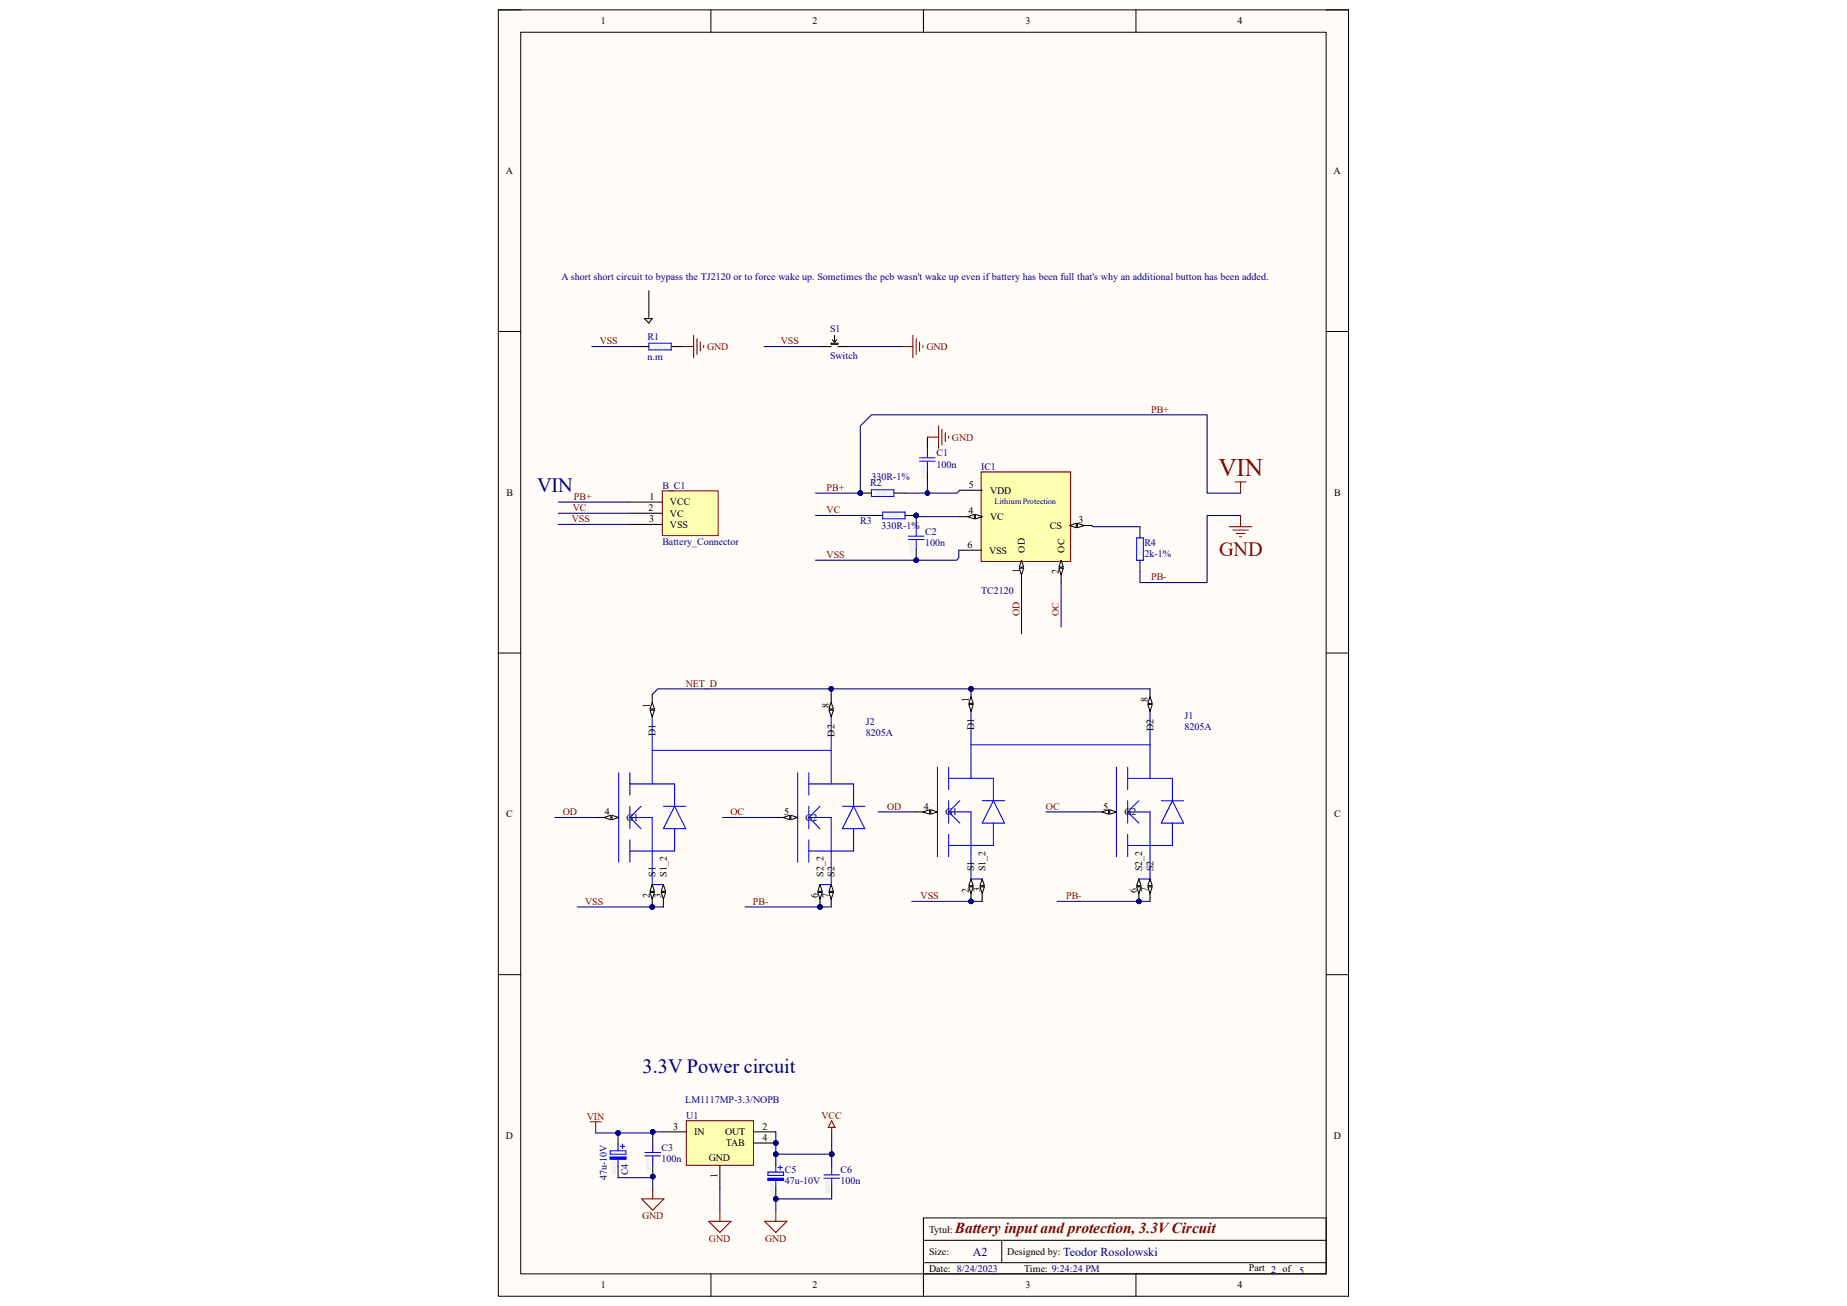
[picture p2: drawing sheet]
<svg xmlns="http://www.w3.org/2000/svg" width="297mm" height="210mm" viewBox="0 0 297 210" stroke-linecap="round" stroke-linejoin="round" font-family="sans-serif">
<path d="M80.1 1.6h136.8v206.8h-136.8z" fill-rule="evenodd" fill="#fffcf8"/>
<path d="M80.1 1.6h136.8v206.8h-136.8z" fill="none" stroke="#000" stroke-width=".16"/>
<path d="M83.7 5.2h129.6v199.7h-129.6z" fill-rule="evenodd" fill="#fffcf8"/>
<g fill="none" stroke="#000" stroke-width=".16">
<path d="M80.1 1.6h3.6M83.7 5.2h129.6v199.7h-129.6zM114.3 1.6v3.6M148.5 1.6v3.6M182.7 1.6v3.6M213.3 1.6h3.6v3.6M80.1 53.3h3.6M213.3 53.3h3.6M80.1 105h3.6M213.3 105h3.6M80.1 156.7h3.6M213.3 156.7h3.6"/>
<path d="M148.5 199.5h64.8M161.1 199.5v3.6M114.3 204.9v3.5M148.5 204.9h64.8v-9h-64.8v12.5M148.5 203.1h64.8M182.7 204.9v3.5M216.9 204.9v3.5"/>
</g>
<circle cx="104.9" cy="145.8" r=".36" fill="#000080"/>
<circle cx="104.9" cy="145.8" r=".36" fill="none" stroke="#000080" stroke-width=".16"/>
<circle cx="131.9" cy="145.8" r=".36" fill="#000080"/>
<circle cx="131.9" cy="145.8" r=".36" fill="none" stroke="#000080" stroke-width=".16"/>
<g fill="none" stroke="#00f" stroke-width=".17">
<path d="M104.9 115.3v10.8M133.7 115.3v10.8M99.5 124.3v14.4M101.3 124.3v3.6M101.3 129.7v3.6M101.3 135.1v3.6M101.3 131.5h3.6v10.8h1.8M101.3 131.5l1.8 1.8M101.3 126.1h7.2v3.6M103.1 129.7l-1.8 1.8M104.9 120.7h28.8M106.7 129.7h3.6"/>
<path d="M108.5 133.3v3.6h-7.2M108.5 129.7l1.8 3.6h-3.6zM128.3 124.3v14.4M130.1 131.5h3.6v10.8h-1.8M130.1 126.1h7.2v3.6M130.1 124.3v3.6M130.1 129.7v3.6M130.1 135.1v3.6M130.1 131.5l1.8 1.8M131.9 129.7l-1.8 1.8M135.5 129.7h3.6M137.3 133.3v3.6h-7.2"/>
<path d="M137.3 129.7l1.8 3.6h-3.6z"/>
</g>
<path d="M104.9 111.7v3.6" fill="none" stroke="#000" stroke-width=".17"/>
<path d="M104.5 114.2h.7l-.3 1.1z" fill="#f8fcff"/>
<path d="M104.5 114.2h.7l-.3 1.1z" fill="none" stroke="#000" stroke-width=".16"/>
<path d="M104.9 112.9l.3 1.1h-.7z" fill="#f8fcff"/>
<path d="M104.9 112.9l.3 1.1h-.7z" fill="none" stroke="#000" stroke-width=".16"/>
<path d="M95.9 131.5h3.6" fill="none" stroke="#000" stroke-width=".17"/>
<path d="M98.4 131.1l1.1 .4-1.1 .3z" fill="#f8fcff"/>
<path d="M98.4 131.1l1.1 .4-1.1 .3z" fill="none" stroke="#000" stroke-width=".16"/>
<path d="M97.1 131.5l1.1-.4v.7z" fill="#f8fcff"/>
<path d="M97.1 131.5l1.1-.4v.7z" fill="none" stroke="#000" stroke-width=".16"/>
<path d="M104.9 142.3v3.5" fill="none" stroke="#000" stroke-width=".17"/>
<path d="M104.9 142.3l.3 1h-.7z" fill="#f8fcff"/>
<path d="M104.9 142.3l.3 1h-.7z" fill="none" stroke="#000" stroke-width=".16"/>
<path d="M104.5 143.5h.7l-.3 1.1z" fill="#f8fcff"/>
<path d="M104.5 143.5h.7l-.3 1.1z" fill="none" stroke="#000" stroke-width=".16"/>
<circle cx="104.9" cy="145.8" r=".36" fill="#000080"/>
<circle cx="104.9" cy="145.8" r=".36" fill="none" stroke="#000080" stroke-width=".16"/>
<path d="M106.7 142.3v3.5" fill="none" stroke="#000" stroke-width=".17"/>
<path d="M106.7 142.3l.3 1h-.7z" fill="#f8fcff"/>
<path d="M106.7 142.3l.3 1h-.7z" fill="none" stroke="#000" stroke-width=".16"/>
<path d="M106.3 143.5h.7l-.3 1.1z" fill="#f8fcff"/>
<path d="M106.3 143.5h.7l-.3 1.1z" fill="none" stroke="#000" stroke-width=".16"/>
<path d="M133.7 111.7v3.6" fill="none" stroke="#000" stroke-width=".17"/>
<path d="M133.3 114.2h.7l-.3 1.1z" fill="#f8fcff"/>
<path d="M133.3 114.2h.7l-.3 1.1z" fill="none" stroke="#000" stroke-width=".16"/>
<path d="M133.7 112.9l.3 1.1h-.7z" fill="#f8fcff"/>
<path d="M133.7 112.9l.3 1.1h-.7z" fill="none" stroke="#000" stroke-width=".16"/>
<path d="M124.7 131.5h3.6" fill="none" stroke="#000" stroke-width=".17"/>
<path d="M127.2 131.1l1.1 .4-1.1 .3z" fill="#f8fcff"/>
<path d="M127.2 131.1l1.1 .4-1.1 .3z" fill="none" stroke="#000" stroke-width=".16"/>
<path d="M125.9 131.5l1.1-.4v.7z" fill="#f8fcff"/>
<path d="M125.9 131.5l1.1-.4v.7z" fill="none" stroke="#000" stroke-width=".16"/>
<path d="M133.7 142.3v3.5" fill="none" stroke="#000" stroke-width=".17"/>
<path d="M133.7 142.3l.3 1h-.7z" fill="#f8fcff"/>
<path d="M133.7 142.3l.3 1h-.7z" fill="none" stroke="#000" stroke-width=".16"/>
<path d="M133.3 143.5h.7l-.3 1.1z" fill="#f8fcff"/>
<path d="M133.3 143.5h.7l-.3 1.1z" fill="none" stroke="#000" stroke-width=".16"/>
<path d="M131.9 142.3v3.5" fill="none" stroke="#000" stroke-width=".17"/>
<path d="M131.9 142.3l.3 1h-.7z" fill="#f8fcff"/>
<path d="M131.9 142.3l.3 1h-.7z" fill="none" stroke="#000" stroke-width=".16"/>
<path d="M131.5 143.5h.7l-.3 1.1z" fill="#f8fcff"/>
<path d="M131.5 143.5h.7l-.3 1.1z" fill="none" stroke="#000" stroke-width=".16"/>
<circle cx="131.9" cy="145.8" r=".36" fill="#000080"/>
<circle cx="131.9" cy="145.8" r=".36" fill="none" stroke="#000080" stroke-width=".16"/>
<circle cx="156.1" cy="110.8" r=".36" fill="#000080"/>
<circle cx="156.1" cy="110.8" r=".36" fill="none" stroke="#000080" stroke-width=".16"/>
<circle cx="156.1" cy="144.9" r=".36" fill="#000080"/>
<circle cx="156.1" cy="144.9" r=".36" fill="none" stroke="#000080" stroke-width=".16"/>
<circle cx="183.1" cy="144.9" r=".36" fill="#000080"/>
<circle cx="183.1" cy="144.9" r=".36" fill="none" stroke="#000080" stroke-width=".16"/>
<g fill="none" stroke="#00f" stroke-width=".17">
<path d="M156.1 114.4v10.8M156.1 119.8h28.8M184.9 114.4v10.8M150.7 123.4v14.4M152.5 123.4v3.6M152.5 128.8v3.6M152.5 134.2v3.6M152.5 130.6h3.6v10.8h1.8M152.5 130.6l1.8 1.8M152.5 125.2h7.2v3.6M154.3 128.8l-1.8 1.8M157.9 128.8h3.6"/>
<path d="M159.7 132.4v3.6h-7.2M159.7 128.8l1.8 3.6h-3.6zM179.5 123.4v14.4M181.3 130.6h3.6v10.8h-1.8M181.3 123.4v3.6M181.3 128.8v3.6M181.3 134.2v3.6M181.3 130.6l1.8 1.8M181.3 125.2h7.2v3.6M183.1 128.8l-1.8 1.8M186.7 128.8h3.6M188.5 132.4v3.6h-7.2"/>
<path d="M188.5 128.8l1.8 3.6h-3.6z"/>
</g>
<path d="M156.1 110.8v3.6" fill="none" stroke="#000" stroke-width=".17"/>
<path d="M155.8 113.3h.7l-.4 1.1z" fill="#f8fcff"/>
<path d="M155.8 113.3h.7l-.4 1.1z" fill="none" stroke="#000" stroke-width=".16"/>
<path d="M156.1 112l.4 1.1h-.7z" fill="#f8fcff"/>
<path d="M156.1 112l.4 1.1h-.7z" fill="none" stroke="#000" stroke-width=".16"/>
<circle cx="156.1" cy="110.8" r=".36" fill="#000080"/>
<circle cx="156.1" cy="110.8" r=".36" fill="none" stroke="#000080" stroke-width=".16"/>
<path d="M147.2 130.6h3.5" fill="none" stroke="#000" stroke-width=".17"/>
<path d="M149.7 130.2l1 .4-1 .3z" fill="#f8fcff"/>
<path d="M149.7 130.2l1 .4-1 .3z" fill="none" stroke="#000" stroke-width=".16"/>
<path d="M148.4 130.6l1.1-.4v.7z" fill="#f8fcff"/>
<path d="M148.4 130.6l1.1-.4v.7z" fill="none" stroke="#000" stroke-width=".16"/>
<path d="M156.1 141.4v3.5" fill="none" stroke="#000" stroke-width=".17"/>
<path d="M156.1 141.4l.4 1h-.7z" fill="#f8fcff"/>
<path d="M156.1 141.4l.4 1h-.7z" fill="none" stroke="#000" stroke-width=".16"/>
<path d="M155.8 142.6h.7l-.4 1.1z" fill="#f8fcff"/>
<path d="M155.8 142.6h.7l-.4 1.1z" fill="none" stroke="#000" stroke-width=".16"/>
<circle cx="156.1" cy="144.9" r=".36" fill="#000080"/>
<circle cx="156.1" cy="144.9" r=".36" fill="none" stroke="#000080" stroke-width=".16"/>
<path d="M157.9 141.4v3.5" fill="none" stroke="#000" stroke-width=".17"/>
<path d="M157.9 141.4l.4 1h-.7z" fill="#f8fcff"/>
<path d="M157.9 141.4l.4 1h-.7z" fill="none" stroke="#000" stroke-width=".16"/>
<path d="M157.6 142.6h.7l-.4 1.1z" fill="#f8fcff"/>
<path d="M157.6 142.6h.7l-.4 1.1z" fill="none" stroke="#000" stroke-width=".16"/>
<path d="M184.9 110.8v3.6" fill="none" stroke="#000" stroke-width=".17"/>
<path d="M184.6 113.3h.7l-.4 1.1z" fill="#f8fcff"/>
<path d="M184.6 113.3h.7l-.4 1.1z" fill="none" stroke="#000" stroke-width=".16"/>
<path d="M184.9 112l.4 1.1h-.7z" fill="#f8fcff"/>
<path d="M184.9 112l.4 1.1h-.7z" fill="none" stroke="#000" stroke-width=".16"/>
<path d="M175.9 130.6h3.6" fill="none" stroke="#000" stroke-width=".17"/>
<path d="M178.5 130.2l1 .4-1 .3z" fill="#f8fcff"/>
<path d="M178.5 130.2l1 .4-1 .3z" fill="none" stroke="#000" stroke-width=".16"/>
<path d="M177.2 130.6l1.1-.4v.7z" fill="#f8fcff"/>
<path d="M177.2 130.6l1.1-.4v.7z" fill="none" stroke="#000" stroke-width=".16"/>
<path d="M184.9 141.4v3.5" fill="none" stroke="#000" stroke-width=".17"/>
<path d="M184.9 141.4l.4 1h-.7z" fill="#f8fcff"/>
<path d="M184.9 141.4l.4 1h-.7z" fill="none" stroke="#000" stroke-width=".16"/>
<path d="M184.6 142.6h.7l-.4 1.1z" fill="#f8fcff"/>
<path d="M184.6 142.6h.7l-.4 1.1z" fill="none" stroke="#000" stroke-width=".16"/>
<path d="M183.1 141.4v3.5" fill="none" stroke="#000" stroke-width=".17"/>
<path d="M183.1 141.4l.4 1h-.7z" fill="#f8fcff"/>
<path d="M183.1 141.4l.4 1h-.7z" fill="none" stroke="#000" stroke-width=".16"/>
<path d="M182.8 142.6h.7l-.4 1.1z" fill="#f8fcff"/>
<path d="M182.8 142.6h.7l-.4 1.1z" fill="none" stroke="#000" stroke-width=".16"/>
<circle cx="183.1" cy="144.9" r=".36" fill="#000080"/>
<circle cx="183.1" cy="144.9" r=".36" fill="none" stroke="#000080" stroke-width=".16"/>
<path d="M157.8 75.9h14.4v14.4h-14.4z" fill-rule="evenodd" fill="#ffffb0"/>
<path d="M157.8 75.9h14.4v14.4h-14.4z" fill="none" stroke="#800000" stroke-width=".17"/>
<path d="M154.3 78.8h3.6M154.3 83.1h3.6" fill="none" stroke="#000" stroke-width=".17"/>
<path d="M156.9 82.7l1 .4-1 .3z" fill="#f8fcff"/>
<path d="M156.9 82.7l1 .4-1 .3z" fill="none" stroke="#000" stroke-width=".16"/>
<path d="M155.6 83.1l1.1-.4v.7z" fill="#f8fcff"/>
<path d="M155.6 83.1l1.1-.4v.7z" fill="none" stroke="#000" stroke-width=".16"/>
<path d="M154.2 88.5h3.6M170.6 90.1v3.6" fill="none" stroke="#000" stroke-width=".17"/>
<path d="M170.6 90.1l.4 1.1h-.7z" fill="#f8fcff"/>
<path d="M170.6 90.1l.4 1.1h-.7z" fill="none" stroke="#000" stroke-width=".16"/>
<path d="M170.3 91.4h.7l-.4 1z" fill="#f8fcff"/>
<path d="M170.3 91.4h.7l-.4 1z" fill="none" stroke="#000" stroke-width=".16"/>
<path d="M172 84.5h3.6" fill="none" stroke="#000" stroke-width=".17"/>
<path d="M172 84.5l1.1-.4v.8z" fill="#f8fcff"/>
<path d="M172 84.5l1.1-.4v.8z" fill="none" stroke="#000" stroke-width=".16"/>
<path d="M173.3 84.1l1 .4-1 .4z" fill="#f8fcff"/>
<path d="M173.3 84.1l1 .4-1 .4z" fill="none" stroke="#000" stroke-width=".16"/>
<path d="M164.3 90.1v3.6" fill="none" stroke="#000" stroke-width=".17"/>
<path d="M164.3 90.1l.3 1.1h-.7z" fill="#f8fcff"/>
<path d="M164.3 90.1l.3 1.1h-.7z" fill="none" stroke="#000" stroke-width=".16"/>
<path d="M163.9 91.4h.7l-.3 1z" fill="#f8fcff"/>
<path d="M163.9 91.4h.7l-.3 1z" fill="none" stroke="#000" stroke-width=".16"/>
<circle cx="138.3" cy="79.3" r=".36" fill="#000080"/>
<circle cx="138.3" cy="79.3" r=".36" fill="none" stroke="#000080" stroke-width=".16"/>
<path d="M138.3 79.3h1.8" fill="none" stroke="#000" stroke-width=".17"/>
<circle cx="138.3" cy="79.3" r=".36" fill="#000080"/>
<circle cx="138.3" cy="79.3" r=".36" fill="none" stroke="#000080" stroke-width=".16"/>
<path d="M143.7 79.3h1.8" fill="none" stroke="#000" stroke-width=".17"/>
<path d="M140.1 78.8h3.6v1h-3.6z" fill="none" stroke="#00f" stroke-width=".17"/>
<circle cx="147.3" cy="82.9" r=".36" fill="#000080"/>
<circle cx="147.3" cy="82.9" r=".36" fill="none" stroke="#000080" stroke-width=".16"/>
<path d="M140.1 82.9h1.8M145.5 82.9h1.8" fill="none" stroke="#000" stroke-width=".17"/>
<circle cx="147.3" cy="82.9" r=".36" fill="#000080"/>
<circle cx="147.3" cy="82.9" r=".36" fill="none" stroke="#000080" stroke-width=".16"/>
<path d="M141.9 82.4h3.6v1h-3.6zM182.8 86.5h1.1v3.6h-1.1z" fill="none" stroke="#00f" stroke-width=".17"/>
<path d="M183.3 84.7v1.8M183.3 90.1v1.8" fill="none" stroke="#000" stroke-width=".17"/>
<circle cx="147.3" cy="82.9" r=".36" fill="#000080"/>
<circle cx="147.3" cy="82.9" r=".36" fill="none" stroke="#000080" stroke-width=".16"/>
<circle cx="147.3" cy="90.1" r=".36" fill="#000080"/>
<circle cx="147.3" cy="90.1" r=".36" fill="none" stroke="#000080" stroke-width=".16"/>
<path d="M147.3 82.9v1.8" fill="none" stroke="#000" stroke-width=".17"/>
<circle cx="147.3" cy="82.9" r=".36" fill="#000080"/>
<circle cx="147.3" cy="82.9" r=".36" fill="none" stroke="#000080" stroke-width=".16"/>
<path d="M147.3 88.3v1.8" fill="none" stroke="#000" stroke-width=".17"/>
<circle cx="147.3" cy="90.1" r=".36" fill="#000080"/>
<circle cx="147.3" cy="90.1" r=".36" fill="none" stroke="#000080" stroke-width=".16"/>
<path d="M147.9 74.2h2.5M147.9 73.6h2.5M149.1 72.1v1.4M149.1 74.3v1.4M146.1 86.8h2.5M146.1 86.2h2.5M147.3 84.7v1.4M147.3 86.9v1.4" fill="none" stroke="#00f" stroke-width=".17"/>
<path d="M149.1 70.3v1.8M149.1 75.7v1.8" fill="none" stroke="#000" stroke-width=".17"/>
<path d="M149.1 70.3h1.8M150.9 68.5v3.6M151.5 69v2.6M152 69.6v1.4M152.5 70.1v.4M198.6 77.5h1.8M199.5 77.5v1.8M197.7 84.7h3.6M198.2 85.2h2.6M198.8 85.8h1.4M199.3 86.3h.4M199.5 82.9v1.8" fill="none" stroke="#800000" stroke-width=".17"/>
<path d="M106.5 78.9h9v7.2h-9z" fill-rule="evenodd" fill="#ffffb0"/>
<path d="M106.5 78.9h9v7.2h-9z" fill="none" stroke="#800000" stroke-width=".16"/>
<g fill="none" stroke="#000" stroke-width=".17">
<path d="M102.5 55.7h1.8M103.6 51.2h1.3l-.6 .8zM104.3 46.7v4.4M107.9 55.7h1.8M131.9 55.7h1.8M133.7 55.2h1v.2h-1zM133.8 54.7l.4 .3M134.2 53.9v1.1M134.6 54.7l-.4 .3M134.7 55.7h1.8M101.1 80.7h5.4M101.1 82.5h5.4"/>
<path d="M101.1 84.3h5.4"/>
</g>
<path d="M109.7 55.7h1.8M111.5 53.9v3.6M112.1 54.5v2.5M112.6 55v1.5M113.2 55.6v.3M145 55.7h1.8M146.8 53.9v3.6M147.3 54.5v2.5M147.9 55v1.5M148.4 55.6v.3" fill="none" stroke="#800000" stroke-width=".17"/>
<path d="M104.3 55.2h3.6v1.1h-3.6z" fill="none" stroke="#00f" stroke-width=".17"/>
<path d="M133.7 110.8v.9" fill="none" stroke="#000080" stroke-width=".17"/>
<circle cx="133.7" cy="110.8" r=".36" fill="#000080"/>
<circle cx="133.7" cy="110.8" r=".36" fill="none" stroke="#000080" stroke-width=".16"/>
<path d="M147.3 82.9l.2 .2h6.8" fill="none" stroke="#000080" stroke-width=".17"/>
<circle cx="147.3" cy="82.9" r=".36" fill="#000080"/>
<circle cx="147.3" cy="82.9" r=".36" fill="none" stroke="#000080" stroke-width=".16"/>
<path d="M154.2 88.5v1.2l-.4 .4h-22.7" fill="none" stroke="#000080" stroke-width=".17"/>
<circle cx="147.3" cy="90.1" r=".36" fill="#000080"/>
<circle cx="147.3" cy="90.1" r=".36" fill="none" stroke="#000080" stroke-width=".16"/>
<path d="M149.1 77.5v1.8" fill="none" stroke="#000080" stroke-width=".17"/>
<circle cx="149.1" cy="79.3" r=".36" fill="#000080"/>
<circle cx="149.1" cy="79.3" r=".36" fill="none" stroke="#000080" stroke-width=".16"/>
<path d="M131.1 79.3h7.2v-10.8l1.8-1.8h54v12.6h5.4M131.1 82.9h9" fill="none" stroke="#000080" stroke-width=".17"/>
<circle cx="138.3" cy="79.3" r=".36" fill="#000080"/>
<circle cx="138.3" cy="79.3" r=".36" fill="none" stroke="#000080" stroke-width=".16"/>
<path d="M164.3 93.7v8.2M170.6 93.7v7.1M175.6 84.5l.2 .2h7.5M199.5 82.9h-5.4v10.8h-10.8v-1.8M89.2 131.5h6.7M116.2 131.5h8.5M141.2 130.6h6M168.2 130.6h7.7M92.8 145.8h13.9" fill="none" stroke="#000080" stroke-width=".17"/>
<circle cx="104.9" cy="145.8" r=".36" fill="#000080"/>
<circle cx="104.9" cy="145.8" r=".36" fill="none" stroke="#000080" stroke-width=".16"/>
<path d="M146.6 144.9h11.3" fill="none" stroke="#000080" stroke-width=".17"/>
<circle cx="156.1" cy="144.9" r=".36" fill="#000080"/>
<circle cx="156.1" cy="144.9" r=".36" fill="none" stroke="#000080" stroke-width=".16"/>
<path d="M119.8 145.8h13.9" fill="none" stroke="#000080" stroke-width=".17"/>
<circle cx="131.9" cy="145.8" r=".36" fill="#000080"/>
<circle cx="131.9" cy="145.8" r=".36" fill="none" stroke="#000080" stroke-width=".16"/>
<path d="M170 144.9h14.9" fill="none" stroke="#000080" stroke-width=".17"/>
<circle cx="183.1" cy="144.9" r=".36" fill="#000080"/>
<circle cx="183.1" cy="144.9" r=".36" fill="none" stroke="#000080" stroke-width=".16"/>
<path d="M95.2 55.7h7.3M122.9 55.7h9M136.5 55.7h8.5M89.8 80.7h11.3M89.8 82.5h11.3M89.8 84.3h11.3" fill="none" stroke="#000080" stroke-width=".17"/>
<circle cx="124.8" cy="183.8" r=".36" fill="#000080"/>
<circle cx="124.8" cy="183.8" r=".36" fill="none" stroke="#000080" stroke-width=".16"/>
<path d="M110.4 180.2h10.8v7.2h-10.8z" fill-rule="evenodd" fill="#ffffb0"/>
<path d="M110.4 180.2h10.8v7.2h-10.8z" fill="none" stroke="#800000" stroke-width=".16"/>
<path d="M106.8 182h3.6M115.8 187.4v3.6M121.2 182h3.6M121.2 183.8h3.6" fill="none" stroke="#000" stroke-width=".17"/>
<circle cx="124.8" cy="183.8" r=".36" fill="#000080"/>
<circle cx="124.8" cy="183.8" r=".36" fill="none" stroke="#000080" stroke-width=".16"/>
<circle cx="133.7" cy="185.6" r=".36" fill="#000080"/>
<circle cx="133.7" cy="185.6" r=".36" fill="none" stroke="#000080" stroke-width=".16"/>
<path d="M133.7 185.6v1.8" fill="none" stroke="#000" stroke-width=".17"/>
<circle cx="133.7" cy="185.6" r=".36" fill="#000080"/>
<circle cx="133.7" cy="185.6" r=".36" fill="none" stroke="#000080" stroke-width=".16"/>
<path d="M133.7 191v1.8" fill="none" stroke="#000" stroke-width=".17"/>
<path d="M132.5 189.5h2.5M132.5 188.9h2.5M133.7 187.4v1.4M133.7 189.6v1.4" fill="none" stroke="#00f" stroke-width=".17"/>
<circle cx="124.8" cy="185.6" r=".36" fill="#000080"/>
<circle cx="124.8" cy="185.6" r=".36" fill="none" stroke="#000080" stroke-width=".16"/>
<circle cx="124.8" cy="192.8" r=".36" fill="#000080"/>
<circle cx="124.8" cy="192.8" r=".36" fill="none" stroke="#000080" stroke-width=".16"/>
<path d="M124.8 185.6v1.8" fill="none" stroke="#000" stroke-width=".17"/>
<circle cx="124.8" cy="185.6" r=".36" fill="#000080"/>
<circle cx="124.8" cy="185.6" r=".36" fill="none" stroke="#000080" stroke-width=".16"/>
<path d="M124.8 191v1.8" fill="none" stroke="#000" stroke-width=".17"/>
<circle cx="124.8" cy="192.8" r=".36" fill="#000080"/>
<circle cx="124.8" cy="192.8" r=".36" fill="none" stroke="#000080" stroke-width=".16"/>
<path d="M123.5 188.5h2.5v.5h-2.5zM123.5 189.5h2.5v.3h-2.5zM123.5 189.6h2.5M123.5 189.7h2.5M124.8 187.4v1.1M124.8 189.8v1.2M125.1 187.8h.7M125.5 187.4v.7" fill="none" stroke="#00f" stroke-width=".17"/>
<circle cx="105" cy="182" r=".36" fill="#000080"/>
<circle cx="105" cy="182" r=".36" fill="none" stroke="#000080" stroke-width=".16"/>
<circle cx="105" cy="189.2" r=".36" fill="#000080"/>
<circle cx="105" cy="189.2" r=".36" fill="none" stroke="#000080" stroke-width=".16"/>
<path d="M105 182v1.8" fill="none" stroke="#000" stroke-width=".17"/>
<circle cx="105" cy="182" r=".36" fill="#000080"/>
<circle cx="105" cy="182" r=".36" fill="none" stroke="#000080" stroke-width=".16"/>
<path d="M105 187.4v1.8" fill="none" stroke="#000" stroke-width=".17"/>
<circle cx="105" cy="189.2" r=".36" fill="#000080"/>
<circle cx="105" cy="189.2" r=".36" fill="none" stroke="#000080" stroke-width=".16"/>
<path d="M103.7 185.9h2.5M103.7 185.3h2.5M105 183.8v1.4M105 186v1.4" fill="none" stroke="#00f" stroke-width=".17"/>
<path d="M94.9 180.4h1.8M95.8 180.4v1.8" fill="none" stroke="#800000" stroke-width=".17"/>
<circle cx="99.4" cy="182.2" r=".36" fill="#000080"/>
<circle cx="99.4" cy="182.2" r=".36" fill="none" stroke="#000080" stroke-width=".16"/>
<path d="M99.4 182.2v1.8" fill="none" stroke="#000" stroke-width=".17"/>
<circle cx="99.4" cy="182.2" r=".36" fill="#000080"/>
<circle cx="99.4" cy="182.2" r=".36" fill="none" stroke="#000080" stroke-width=".16"/>
<path d="M99.4 187.6v1.8" fill="none" stroke="#000" stroke-width=".17"/>
<path d="M98.1 185.1h2.5v.5h-2.5zM98.1 186.1h2.5v.3h-2.5zM98.1 186.1h2.5M98.1 186.3h2.5M98.1 186.2h2.5M99.4 184v1.1M99.4 186.4v1.2M99.7 184.3h.8M100.1 184v.7" fill="none" stroke="#00f" stroke-width=".17"/>
<path d="M103.2 192.8h3.6l-1.8 1.8zM105 191v1.8M114 196.4h3.6l-1.8 1.8zM115.8 194.6v1.8M123 196.4h3.5l-1.7 1.8zM124.8 194.6v1.8" fill="none" stroke="#800000" stroke-width=".17"/>
<path d="M106.8 182h-1.8l-.2 .2h-9" fill="none" stroke="#000080" stroke-width=".17"/>
<circle cx="105" cy="182" r=".36" fill="#000080"/>
<circle cx="105" cy="182" r=".36" fill="none" stroke="#000080" stroke-width=".16"/>
<circle cx="99.4" cy="182.2" r=".36" fill="#000080"/>
<circle cx="99.4" cy="182.2" r=".36" fill="none" stroke="#000080" stroke-width=".16"/>
<path d="M99.4 189.4h5.4l.2-.2v1.8" fill="none" stroke="#000080" stroke-width=".17"/>
<circle cx="105" cy="189.2" r=".36" fill="#000080"/>
<circle cx="105" cy="189.2" r=".36" fill="none" stroke="#000080" stroke-width=".16"/>
<path d="M133.7 192.8h-8.9v1.8" fill="none" stroke="#000080" stroke-width=".17"/>
<circle cx="124.8" cy="192.8" r=".36" fill="#000080"/>
<circle cx="124.8" cy="192.8" r=".36" fill="none" stroke="#000080" stroke-width=".16"/>
<path d="M124.8 182v3.6h8.9" fill="none" stroke="#000080" stroke-width=".17"/>
<circle cx="124.8" cy="183.8" r=".36" fill="#000080"/>
<circle cx="124.8" cy="183.8" r=".36" fill="none" stroke="#000080" stroke-width=".16"/>
<circle cx="124.8" cy="185.6" r=".36" fill="#000080"/>
<circle cx="124.8" cy="185.6" r=".36" fill="none" stroke="#000080" stroke-width=".16"/>
<circle cx="133.7" cy="185.6" r=".36" fill="#000080"/>
<circle cx="133.7" cy="185.6" r=".36" fill="none" stroke="#000080" stroke-width=".16"/>
<path d="M115.8 191v3.6M133.7 182v3.6" fill="none" stroke="#000080" stroke-width=".17"/>
<circle cx="133.7" cy="185.6" r=".36" fill="#000080"/>
<circle cx="133.7" cy="185.6" r=".36" fill="none" stroke="#000080" stroke-width=".16"/>
<path d="M133.7 180.2l.6 1.1h-1.1zM133.7 181.3v.7" fill="none" stroke="#800000" stroke-width=".17"/>
<path d="M184.9 110.8h-79.1l-.9 .9" fill="none" stroke="#000080" stroke-width=".17"/>
<circle cx="156.1" cy="110.8" r=".36" fill="#000080"/>
<circle cx="156.1" cy="110.8" r=".36" fill="none" stroke="#000080" stroke-width=".16"/>
<circle cx="133.7" cy="110.8" r=".36" fill="#000080"/>
<circle cx="133.7" cy="110.8" r=".36" fill="none" stroke="#000080" stroke-width=".16"/>
<path d="M154.3 78.8l-.4 .5h-8.4" fill="none" stroke="#000080" stroke-width=".17"/>
<circle cx="149.1" cy="79.3" r=".36" fill="#000080"/>
<circle cx="149.1" cy="79.3" r=".36" fill="none" stroke="#000080" stroke-width=".16"/>
<text font-size="4.1" fill="#800000" x="195.9" y="76.6">VIN</text>
<g font-size="3.3" fill="#000080">
<text x="86.4" y="79.1">VIN</text>
<text x="103.3" y="172.5">3.3V Power circuit</text>
</g>
<text font-size="3.3" fill="#800000" x="196" y="89.4">GND</text>
<text font-size="2.5" fill="#800000" x="153.5" y="198.2">Battery input and protection, 3.3V Circuit</text>
<g font-size="1.9" fill="#000080">
<text x="156.4" y="201.9">A2</text>
<text x="171" y="201.9">Teodor Rosolowski</text>
</g>
<g font-size="1.6">
<text x="96.6" y="3.9">1</text>
<text x="130.6" y="3.9">2</text>
<text x="164.9" y="3.9">3</text>
<text x="199" y="3.9">4</text>
<text x="81.4" y="28">A</text>
<text x="214.5" y="28">A</text>
<text x="81.4" y="79.7">B</text>
<text x="104.3" y="82.2">2</text>
<text x="104.4" y="84">3</text>
<text x="104.4" y="80.4">1</text>
<text x="107.7" y="81.3">VCC</text>
<text x="107.7" y="83.1">VC</text>
<text x="155.7" y="82.7">4</text>
<text x="155.8" y="78.5">5</text>
<text x="159.2" y="79.4">VDD</text>
<text x="159.2" y="83.7">VC</text>
<text x="214.5" y="79.7">B</text>
<text x="107.7" y="84.9">VSS</text>
<text x="155.6" y="88.1">6</text>
<text x="159" y="89">VSS</text>
<text x="164.8" y="88.9" transform="rotate(-90 164.8 88.9)">OD</text>
<text x="168.8" y="85">CS</text>
<text x="171.2" y="88.9" transform="rotate(-90 171.2 88.9)">OC</text>
<text x="173.4" y="84.2">3</text>
<text x="163.9" y="92.2" transform="rotate(-90 163.9 92.2)">1</text>
<text x="170.3" y="92.3" transform="rotate(-90 170.3 92.3)">2</text>
<text x="104.5" y="113.8" transform="rotate(-90 104.5 113.8)">1</text>
<text x="133.3" y="113.8" transform="rotate(-90 133.3 113.8)">8</text>
<text x="155.8" y="112.9" transform="rotate(-90 155.8 112.9)">1</text>
<text x="184.6" y="112.9" transform="rotate(-90 184.6 112.9)">8</text>
<text x="105.4" y="118.3" transform="rotate(-90 105.4 118.3)">D1</text>
<text x="134.2" y="118.4" transform="rotate(-90 134.2 118.4)">D2</text>
<text x="156.7" y="117.4" transform="rotate(-90 156.7 117.4)">D1</text>
<text x="185.5" y="117.6" transform="rotate(-90 185.5 117.6)">D2</text>
<text x="81.4" y="131.4">C</text>
<text x="97.3" y="131.1">4</text>
<text x="100.8" y="132">G1</text>
<text x="126.1" y="131.1">5</text>
<text x="129.5" y="132">G2</text>
<text x="148.5" y="130.2">4</text>
<text x="152" y="131.1">G1</text>
<text x="177.4" y="130.2">5</text>
<text x="180.8" y="131.1">G2</text>
<text x="214.5" y="131.4">C</text>
<text x="105.4" y="141" transform="rotate(-90 105.4 141)">S1</text>
<text x="107.2" y="141" transform="rotate(-90 107.2 141)">S1_2</text>
<text x="132.4" y="141" transform="rotate(-90 132.4 141)">S2_2</text>
<text x="134.2" y="141" transform="rotate(-90 134.2 141)">S2</text>
<text x="155.8" y="143.6" transform="rotate(-90 155.8 143.6)">2</text>
<text x="156.7" y="140.1" transform="rotate(-90 156.7 140.1)">S1</text>
<text x="157.6" y="143.5" transform="rotate(-90 157.6 143.5)">3</text>
<text x="158.5" y="140.1" transform="rotate(-90 158.5 140.1)">S1_2</text>
<text x="182.8" y="143.6" transform="rotate(-90 182.8 143.6)">6</text>
<text x="183.7" y="140.1" transform="rotate(-90 183.7 140.1)">S2_2</text>
<text x="184.6" y="143.5" transform="rotate(-90 184.6 143.5)">7</text>
<text x="185.5" y="140.1" transform="rotate(-90 185.5 140.1)">S2</text>
<text x="104.5" y="144.4" transform="rotate(-90 104.5 144.4)">2</text>
<text x="106.3" y="144.4" transform="rotate(-90 106.3 144.4)">3</text>
<text x="131.5" y="144.4" transform="rotate(-90 131.5 144.4)">6</text>
<text x="133.3" y="144.4" transform="rotate(-90 133.3 144.4)">7</text>
<text x="81.4" y="183.1">D</text>
<text x="108.2" y="181.7">3</text>
<text x="111.6" y="182.5">IN</text>
<text x="116.6" y="182.5">OUT</text>
<text x="116.7" y="184.4">TAB</text>
<text x="122.6" y="181.7">2</text>
<text x="122.6" y="183.5">4</text>
<text x="214.5" y="183.1">D</text>
<text x="114" y="186.7">GND</text>
<text x="115.4" y="189.4" transform="rotate(-90 115.4 189.4)">1</text>
<text x="149.4" y="198.2">Tytuł:</text>
<text x="149.4" y="201.8">Size:</text>
<text x="162" y="201.8">Designed by:</text>
<text x="96.6" y="207.2">1</text>
<text x="130.6" y="207.2">2</text>
<text x="149.4" y="204.5">Date: 8/24/2023</text>
<text x="164.7" y="204.5">Time: 9:24:24 PM</text>
<text x="164.9" y="207.2">3</text>
<text x="199" y="207.2">4</text>
<text x="200.8" y="204.3">Part 2 of</text>
</g>
<g font-size="1.6" fill="#000080">
<text x="90.3" y="45">A short short circuit to bypass the TJ2120 or to force wake up. Sometimes the pcb wasn't wake up even if battery has been full that's why an additional button has been added.</text>
<text x="133.5" y="53.4">S1</text>
<text x="104.1" y="54.7">R1</text>
<text x="104.1" y="57.9">n.m</text>
<text x="133.5" y="57.7">Switch</text>
<text x="140.1" y="77.1">330R-1%</text>
<text x="150.6" y="73.4">C1</text>
<text x="150.6" y="75.2">100n</text>
<text x="157.8" y="75.5">IC1</text>
<text x="106.5" y="78.6">B_C1</text>
<text x="140" y="78.2">R2</text>
<text x="106.5" y="87.6">Battery_Connector</text>
<text x="138.3" y="84.3">R3</text>
<text x="141.8" y="85">330R-1%</text>
<text x="148.8" y="86">C2</text>
<text x="148.8" y="87.8">100n</text>
<text x="184" y="87.8">R4</text>
<text x="184" y="89.6">2k-1%</text>
<text x="157.8" y="95.5">TC2120</text>
<text x="139.2" y="116.5">J2</text>
<text x="139.2" y="118.3">8205A</text>
<text x="190.5" y="115.7">J1</text>
<text x="190.5" y="117.4">8205A</text>
<text x="110.2" y="177.3">LM1117MP-3.3/NOPB</text>
<text x="110.4" y="179.9">U1</text>
<text x="106.4" y="185.1">C3</text>
<text x="97.6" y="189.7" transform="rotate(-90 97.6 189.7)">47u-10V</text>
<text x="101" y="189" transform="rotate(-90 101 189)">C4</text>
<text x="106.4" y="186.9">100n</text>
<text x="126.2" y="188.7">C5</text>
<text x="126.2" y="190.5">47u-10V</text>
<text x="135.2" y="188.7">C6</text>
<text x="135.2" y="190.5">100n</text>
<text x="208.9" y="204.9">5</text>
</g>
<g font-size="1.6" fill="#800000">
<text x="96.4" y="55.4">VSS</text>
<text x="113.7" y="56.3">GND</text>
<text x="125.6" y="55.4">VSS</text>
<text x="149" y="56.3">GND</text>
<text x="153.1" y="70.9">GND</text>
<text x="185.1" y="66.3">PB+</text>
<text x="91.9" y="84">VSS</text>
<text x="92.1" y="82.2">VC</text>
<text x="92.3" y="80.4">PB+</text>
<text x="132.9" y="82.5">VC</text>
<text x="132.9" y="79">PB+</text>
<text x="132.9" y="89.7">VSS</text>
<text x="185.1" y="93.3">PB-</text>
<text x="163.9" y="99.1" transform="rotate(-90 163.9 99.1)">OD</text>
<text x="170.3" y="99.1" transform="rotate(-90 170.3 99.1)">OC</text>
<text x="110.3" y="110.4">NET_D</text>
<text x="90.5" y="131.1">OD</text>
<text x="117.5" y="131.1">OC</text>
<text x="142.7" y="130.2">OD</text>
<text x="168.2" y="130.2">OC</text>
<text x="94.1" y="145.5">VSS</text>
<text x="121.1" y="145.5">PB-</text>
<text x="148" y="144.6">VSS</text>
<text x="171.4" y="144.6">PB-</text>
<text x="132.1" y="179.9">VCC</text>
<text x="94.4" y="180">VIN</text>
<text x="103.3" y="196">GND</text>
<text x="114" y="199.6">GND</text>
<text x="123" y="199.6">GND</text>
</g>
<text font-size="1.3" fill="#000080" x="159.9" y="81">Lithium Protection</text>
<g font-size="1" fill="#c8ebeb">
<text x="107.2" y="55.4" transform="rotate(-180 107.2 55.4)">1206</text>
<text x="143" y="79" transform="rotate(-180 143 79)">0805</text>
<text x="144.8" y="82.6" transform="rotate(-180 144.8 82.6)">0805</text>
<text x="147" y="89.4" transform="rotate(-90 147 89.4)">0805</text>
<text x="183" y="87.2" transform="rotate(90 183 87.2)">0805</text>
<text x="99.1" y="189" transform="rotate(-90 99.1 189)">3528</text>
<text x="124.5" y="192.4" transform="rotate(-90 124.5 192.4)">3528</text>
</g>
</svg>
